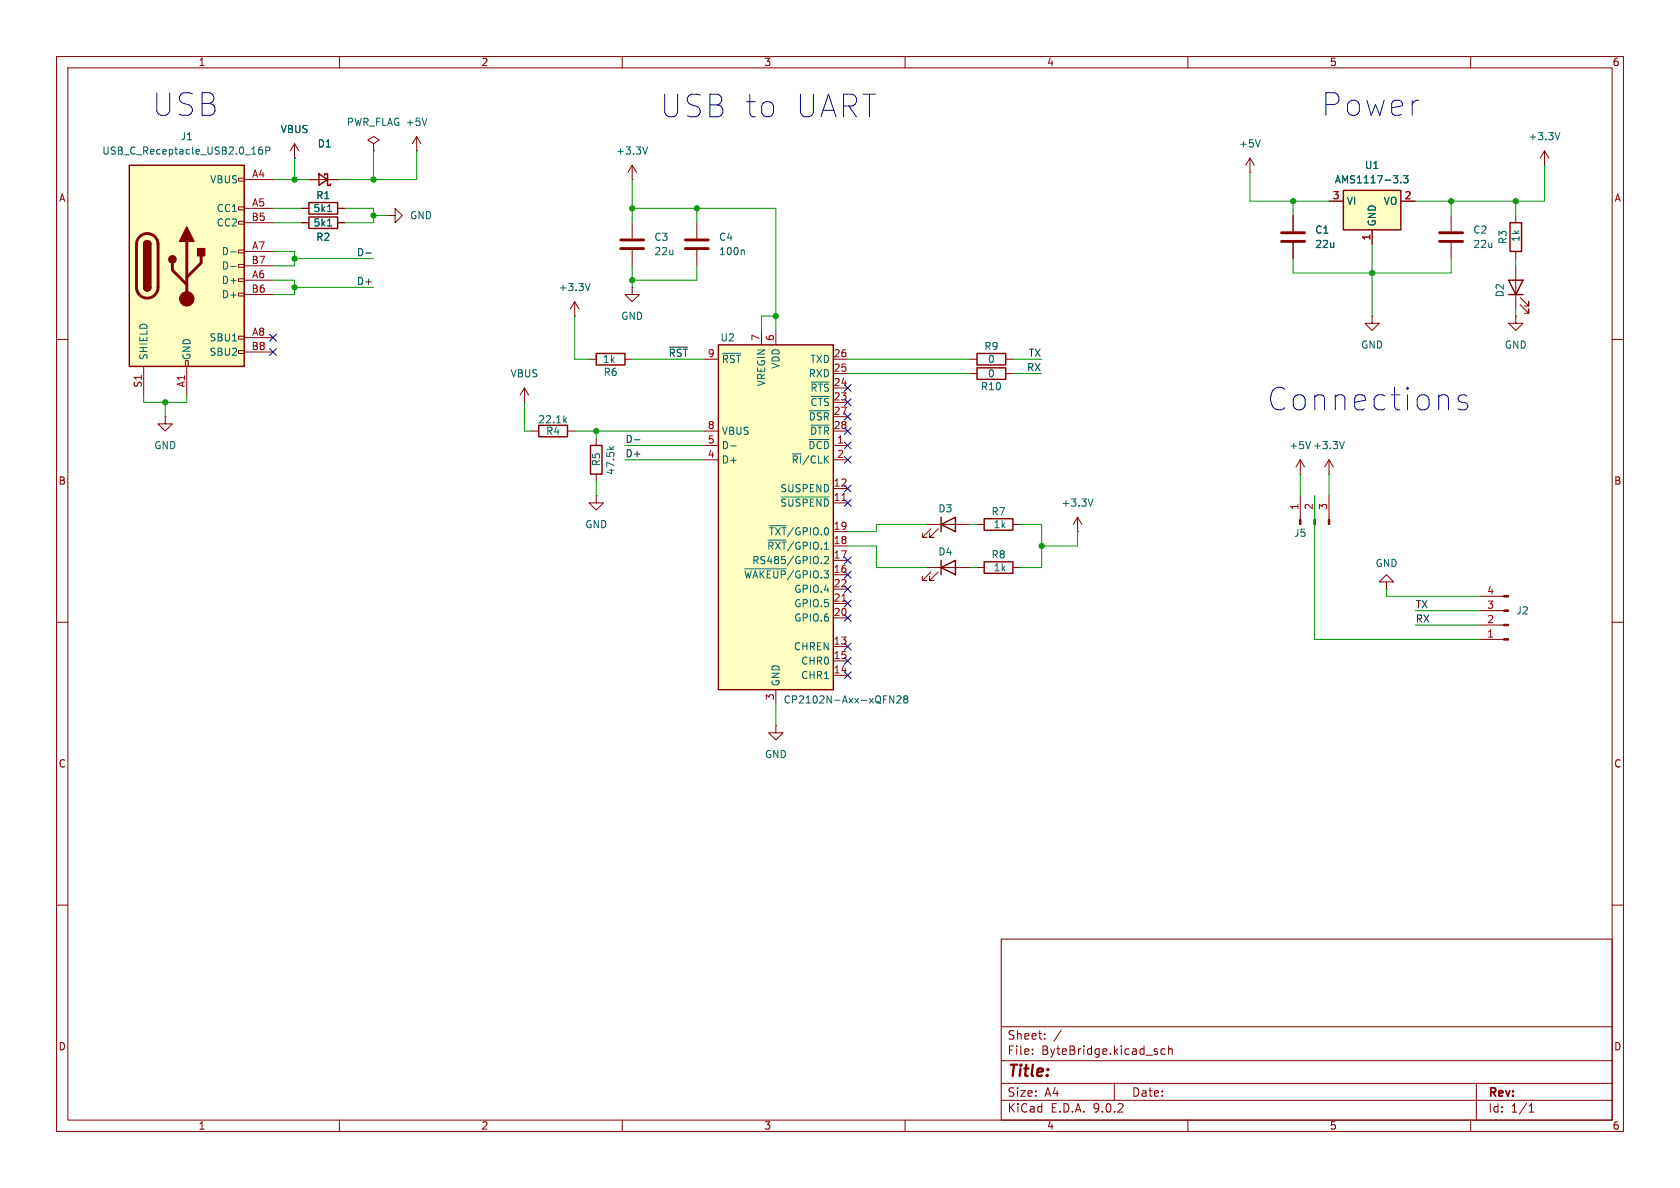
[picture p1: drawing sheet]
<svg xmlns="http://www.w3.org/2000/svg" width="297mm" height="210mm" viewBox="0 0 297 210" stroke-linecap="round" stroke-linejoin="round" font-family="sans-serif">
<g fill="none" stroke="#840000" stroke-width=".18">
<path d="M10 10h277v190h-277zM12 12h273v186h-273zM60 10v2M110 10v2M160 10v2M210 10v2M260 10v2M52.1 27.9h.1M52.1 25.4l-.8 1.3M52.1 25.4l.7 1.3M52.1 25.4v2.5M53.3 39.4h1.3"/>
<path d="M53.3 36.8h1.3M54.6 31.8h5.1M59.7 39.4h1.3M59.7 36.8h1.3M66 25.4l1.1-.6-1.1-.7-1 .7 1 .6v1.3M66 26.7h.1M68.6 38.1h1.2v-1.3l1.3 1.3-1.3 1.3v-1.3M68.6 38.1h.1M73.7 26.7h.1M73.7 24.1l-.8 1.3M73.7 24.1l.7 1.3M73.7 24.1v2.6"/>
<path d="M111.8 31.8h.1M111.8 29.2l-.8 1.3M111.8 29.2l.7 1.3M111.8 29.2v2.6M111.8 39.4v2.8M123.2 39.4v2.8M256.5 38.1v2.8M268 38.1v1.3M101.6 55.9h.1M101.6 53.3l-.8 1.3M101.6 53.3l.8 1.3M101.6 53.3v2.6"/>
<path d="M111.8 50.8v1.3h1.2l-1.2 1.2-1.3-1.2h1.3M111.8 50.8h.1M111.8 44.2v2.8M123.2 44.2v2.8M242.6 55.9v1.3h1.2l-1.2 1.2-1.3-1.2h1.3M242.6 55.9h.1M256.5 42.9v2.8M268 55.9v1.3h1.2l-1.2 1.2-1.3-1.2h1.3M268 55.9h.1M268 44.5v1.2M268 47v7.6M268.7 53.8l1.6 1.6v-.8v.8h-.8"/>
<path d="M268.7 52.6l1.6 1.5v-.8v.8h-.8M10 60h2M29.2 73.7v1.2h1.3l-1.3 1.3-1.3-1.3h1.3M29.2 73.7h.1M92.7 71.1h.1M92.7 68.6l-.8 1.3M92.7 68.6l.8 1.3M92.7 68.6v2.5M94 76.2h1.2M100.3 76.2h1.3M104.1 63.5h1.3M105.4 77.5v1.2"/>
<path d="M110.5 63.5h1.3M171.4 63.5h1.3M171.4 66h1.3M177.8 63.5h1.3M177.8 66h1.3M285 60h2M105.4 87.6v1.3h1.3l-1.3 1.3-1.3-1.3h1.3M105.4 87.6h.1M105.4 83.8v1.3M163.8 92.7h7.6M164.6 93.5l-1.5 1.5h.7h-.7v-.8M165.9 93.5l-1.6 1.5h.8h-.8v-.8"/>
<path d="M172.7 92.7h1.3M179.1 92.7h1.2M190.5 94h.1M190.5 91.4l-.8 1.3M190.5 91.4l.8 1.3M190.5 91.4v2.6M229.9 83.8h.1M229.9 81.3v2.5M229.9 87.6v4.2M229.9 81.3l-.8 1.3M229.9 81.3l.7 1.3M232.4 87.6v4.2"/>
<path d="M234.9 83.8h.1M234.9 81.3v2.5M234.9 87.6v4.2M234.9 81.3l-.7 1.3M234.9 81.3l.8 1.3M10 110h2M163.8 100.3h7.6M164.6 101.1l-1.5 1.5h.7h-.7v-.7M165.9 101.1l-1.6 1.5h.8h-.8v-.7M172.7 100.3h1.3M179.1 100.3h1.2M245.1 102.9h1.3l-1.3-1.3-1.3 1.3h1.3v1.2"/>
<path d="M245.1 104.1h.1M285 110h2M10 160h2M177 166h108v32h-108zM285 160h2M60 198v2M110 198v2M160 198v2M177 194.5h108M177 191.5h108M177 187.5h108M177 181.5h108"/>
<path d="M182.5 186.3v.1M182.5 185.5v.1M184.7 183.6v.1M184.7 182.8v.1M187.6 182.1l-1.3 2M197 191.5v3M206 185.5l-.5-.1-.3 .3v.4l.2 .2h.6M206.6 185.5l.2-.1 .4 .1v.9M206.6 184.9v1.5M210 198v2M260 198v2M261 191.5v6.5"/>
<path d="M270.3 196.6h.9M270.3 195.5l.4-.4v1.5"/>
</g>
<g fill="none" stroke="#840000" stroke-width=".25">
<path d="M54.6 38.4h5.1v2h-5.1zM54.6 35.8h5.1v2h-5.1zM56.4 30.7l1.5 1.1-1.5 1zM57.4 31v-.3h.5v2.1h.5v-.3M267 39.4h2v5.1h-2zM266.7 49.5h2.5l-1.2 2.6zM266.7 52.1h2.5M95.2 75.2h5.1v2h-5.1zM104.4 78.7h2v5.1h-2zM105.4 62.5h5.1v2h-5.1zM172.7 62.5h5.1v2h-5.1zM172.7 65h5.1v2.1h-5.1z"/>
<path d="M166.4 92.7l2.5-1.3v2.6zM166.4 91.4v2.6M166.4 99.1v2.5M174 91.7h5.1v2h-5.1zM174 99.3h5.1v2h-5.1zM166.4 100.3l2.5-1.2v2.5z"/>
</g>
<path d="M57.9 37.4h.7M57.9 39.9h.7M75.5 20.9l-.4 1.3M114.5 26l-.4 1.2M104.3 50.1l-.4 1.3M131.4 44.2l.2 .2v.6M99.8 74.3l.4 .4M100.2 73.9l-.5 .5M107.7 78.9l.5 .5M108.5 78.9l-.5 .4M237.7 78l-.5 1.3M193.2 88.2l-.4 1.3" fill="none" stroke="#006464" stroke-width=".18"/>
<path d="M109.7 42.4h4.1M109.7 43.9h4.1M121.2 42.4h4M121.2 43.9h4M254.5 41.1h4.1M254.5 42.7h4.1" fill="none" stroke="#840000" stroke-width=".51"/>
<g fill="#840000" stroke="#840000" stroke-width=".18">
<path d="M229.7 91.8h.3v.9h-.3z"/>
<path d="M232.3 91.8h.2v.9h-.2z"/>
<path d="M234.8 91.8h.3v.9h-.3z"/>
</g>
<path d="M22.9 29.2h20.3v35.6h-20.3z" fill="#ffffc2"/>
<g fill="none" stroke="#840000" stroke-width=".18">
<path d="M42.2 31.5h1v.5h-1zM42.2 36.6h1v.5h-1zM42.2 39.1h1v.5h-1zM43.2 31.8h5.1M43.2 36.8h5.1M43.2 39.4h5.1M42.2 44.2h1v.5h-1zM42.2 46.7h1v.5h-1zM42.2 49.3h1v.5h-1zM42.2 51.8h1v.5h-1zM42.2 59.4h1v.5h-1zM43.2 44.5h5.1"/>
<path d="M43.2 47h5.1M43.2 49.5h5.1M43.2 52.1h5.1M43.2 59.7h5.1M25.4 64.8v5.1M32.8 63.8h.5v1h-.5zM33 64.8v5.1M42.2 62h1v.5h-1zM43.2 62.2h5.1M261.6 113h4.2M261.6 110.5h4.2M261.6 108h4.2"/>
<path d="M261.6 105.4h4.2M137.2 128.3v1.2h1.2l-1.2 1.3-1.3-1.3h1.3M137.2 128.3h.1"/>
</g>
<path d="M22.9 29.2h20.3v35.6h-20.3zM25.4 43.2a.64 .64 0 0 1 .6-.7 .64 .64 0 0 1 .7 .7M25.4 50.8a.64 .64 0 0 0 .6 .6 .64 .64 0 0 0 .7-.6" fill="none" stroke="#840000" stroke-width=".25"/>
<path d="M24.7 41.8a1.9 1.9 0 0 1 2.1-.4 1.9 1.9 0 0 1 1.1 1.8v7.6a1.91 1.91 0 0 1-1.9 1.9 1.91 1.91 0 0 1-1.9-1.9v-7.8l.2-.6zM30.5 46.5v1.3l2.5 2.5M33 42.7v10.1M35.6 45.2v1.3l-2.6 2.5" fill="none" stroke="#840000" stroke-width=".51"/>
<g fill="#840000" stroke="#840000" stroke-width=".25">
<path d="M25.4 43.2h1.3v7.6h-1.3z"/>
<path d="M25.6 42.7a.64 .64 0 0 1 .7-.1 .64 .64 0 0 1 .4 .6h-1.3z"/>
<path d="M25.4 50.8h1.3a.64 .64 0 0 1-.7 .6 .64 .64 0 0 1-.6-.6z"/>
<path d="M33 40.1l1.3 2.6h-2.6z"/>
<path d="M34.9 43.9h1.3v1.3h-1.3z"/>
<circle cx="30.5" cy="45.8" r=".63"/>
</g>
<g fill="#840000" stroke="#840000" stroke-width=".18">
<path d="M265.8 112.9h.9v.3h-.9z"/>
<path d="M265.8 110.4h.9v.2h-.9z"/>
<path d="M265.8 107.8h.9v.3h-.9z"/>
<path d="M265.8 105.3h.9v.2h-.9z"/>
<circle cx="33" cy="52.8" r="1.27"/>
</g>
<path d="M46.3 26h-.3a.86 .86 0 0 0 0 1.2l.4-.1v-.4l-.2-.2h-.4l-.1 .2M47 26.6h.6l.1-.2v-.3l-.7-.1v1.2M40.8 44.5h1M40.8 47.1h1" fill="none" stroke="#006464" stroke-width=".18"/>
<path d="M127 61h20.3v60.9h-20.3z" fill="#ffffc2"/>
<path d="M127 61h20.3v60.9h-20.3z" fill="none" stroke="#840000" stroke-width=".25"/>
<g fill="none" stroke="#840000" stroke-width=".18">
<path d="M273 29.2h.1M273 26.7l-.7 1.2M273 26.7l.8 1.2M273 26.7v2.5M134.6 58.4v2.6M137.2 58.4v2.6M124.5 63.5h2.5M124.5 76.2h2.5M124.5 78.7h2.5M147.3 63.5h2.6M147.3 76.2h2.6M147.3 78.7h2.6"/>
<path d="M147.3 66h2.6M147.3 68.6h2.6M147.3 71.1h2.6M147.3 73.7h2.6M124.5 81.3h2.5M147.3 81.3h2.6M147.3 86.4h2.6M147.3 88.9h2.6M147.3 94h2.6M147.3 96.5h2.6M147.3 99.1h2.6M147.3 101.6h2.6"/>
<path d="M147.3 104.1h2.6M147.3 106.7h2.6M147.3 109.2h2.6M147.3 114.3h2.6M147.3 116.8h2.6M147.3 119.4h2.6M137.2 121.9v2.6"/>
</g>
<g fill="none" stroke="#006464" stroke-width=".18">
<path d="M275.8 23.4l-.5 1.3M127.7 62.5h3.2M129.2 78.8h.9M143 77.7h3.6M143.1 72.6h3.5M143.3 75.2h3.3M143.4 67.5h3.2M143.4 70.1h3.2M135.8 95.5h3.2M136.1 92.9h2.9M138.1 87.9h8.5M145.2 99.5v.1"/>
<path d="M145.7 98.5l.5-.1 .3 .3-.8 .9h.8M131.7 100.6h7.3M157.3 123l.7 1.3v-1.3M158.6 123.1l.4-.1 .3 .4-.8 .9h.8M160 123.6l-.2-.3 .2-.3h.3l.2 .2-.2 .4M160 123.6l-.2 .2v.4l.2 .1 .4-.1 .1-.2v-.2l-.2-.2M160 123.6h.3"/>
</g>
<path d="M148.8 88.5h.8M148.8 106.3h.8" fill="none" stroke="#a90000" stroke-width=".18"/>
<path d="M237.5 33.7h10.1v6.9h-10.1z" fill="#ffffc2"/>
<path d="M237.5 33.7h10.1v6.9h-10.1z" fill="none" stroke="#840000" stroke-width=".25"/>
<g fill="none" stroke="#840000" stroke-width=".18">
<path d="M52.1 27.9h.1M53.3 39.4h1.3M53.3 36.8h1.3M54.6 31.8h1.8M57.9 31.8h1.8M59.7 39.4h1.3M59.7 36.8h1.3M221 30.5h.1M221 27.9l-.8 1.3M221 27.9l.7 1.3M221 27.9v2.6M228.6 38.1v2.8"/>
<path d="M234.9 35.6h2.6M247.6 35.6h2.6M228.6 42.9v2.8M242.6 40.6v2.6"/>
</g>
<path d="M57.9 37.4h.7M57.9 39.9h.7M222.8 24.7l-.4 1.3M247.6 32.2v.1M248.1 31.1h.8l-.4 .4 .4 .2v.5l-.2 .1-.6-.1" fill="none" stroke="#006464" stroke-width=".18"/>
<path d="M226.6 41.1h4M226.6 42.7h4" fill="none" stroke="#840000" stroke-width=".51"/>
<path d="M64.7 44.7h.9M112.2 77.7h.9M118.3 61.4h3.2" fill="none" stroke="#0f0f0f" stroke-width=".18"/>
<g fill="none" stroke="#009600" stroke-width=".18">
<path d="M48.3 31.8h6.3M48.3 36.8h5M48.3 39.4h5M52.1 27.9v3.9M61 36.8h5v2.6h-5M66 26.7v5.1M66 38.1h2.6M73.7 26.7v5.1h-14M111.8 36.8h25.4v21.6M111.8 31.8v7.6M123.2 36.8v2.6M221 30.5v5.1h13.9"/>
<path d="M228.6 35.6v2.5M256.5 35.6v2.5M268 35.6v2.5M273 29.2v6.4h-22.8M48.3 49.5h3.8v2.6h-3.8M48.3 44.5h3.8v2.5h-3.8M52.1 50.8h13.9M52.1 45.7h13.9M101.6 55.9v7.6h2.5M111.8 47v3.8M123.2 47v2.5h-11.4M137.2 55.9h-2.6v2.5"/>
<path d="M228.6 45.7v2.6h27.9v-2.6M242.6 43.2v12.7M268 45.7v1.3M268 54.6v1.3M25.4 69.9v1.2h7.6v-1.2M29.2 71.1v2.6M92.7 71.1v5.1h1.3M101.6 76.2h22.9M105.4 76.2v1.3M110.5 78.7h14M111.8 63.5h12.7M149.9 66h21.5"/>
<path d="M149.9 63.5h21.5M179.1 66h5M179.1 63.5h5M105.4 85.1v2.5M110.5 81.3h14M149.9 96.5h5v3.8h8.9M163.8 92.7h-8.9v1.3h-5M171.4 92.7h1.3M180.3 92.7h3.8v7.6h-3.8M190.5 94v2.5h-6.4M229.9 83.8v3.8M232.4 87.6v25.4h29.2"/>
<path d="M234.9 83.8v3.8M171.4 100.3h1.3M245.1 104.1v1.3h16.5M250.2 110.5h11.4M250.2 108h11.4M137.2 124.5v3.8"/>
</g>
<g fill="none" stroke="#000084" stroke-width=".18">
<path d="M47.7 59.1l1.2 1.2M48.9 59.1l-1.2 1.2M47.7 61.6l1.2 1.2M48.9 61.6l-1.2 1.2M149.3 68l1.2 1.2M149.3 75.6l1.2 1.2M149.3 78.1l1.2 1.2M149.3 70.5l1.2 1.2M149.3 73.1l1.2 1.2M150.5 68l-1.2 1.2M150.5 75.6l-1.2 1.2M150.5 78.1l-1.2 1.2"/>
<path d="M150.5 70.5l-1.2 1.2M150.5 73.1l-1.2 1.2M149.3 85.8l1.2 1.2M149.3 88.3l1.2 1.2M149.3 80.7l1.2 1.2M149.3 98.5l1.2 1.2M150.5 85.8l-1.2 1.2M150.5 88.3l-1.2 1.2M150.5 80.7l-1.2 1.2M150.5 98.5l-1.2 1.2M149.3 106.1l1.2 1.2M149.3 108.6l1.2 1.2"/>
<path d="M149.3 116.2l1.2 1.2M149.3 113.7l1.2 1.2M149.3 118.8l1.2 1.2M149.3 103.5l1.2 1.2M149.3 101l1.2 1.2M150.5 106.1l-1.2 1.2M150.5 108.6l-1.2 1.2M150.5 116.2l-1.2 1.2M150.5 113.7l-1.2 1.2M150.5 118.8l-1.2 1.2M150.5 103.5l-1.2 1.2M150.5 101l-1.2 1.2"/>
</g>
<path d="M259.3 70l-.4-.2h-.6l-.3 .2-.2 .4 .2 .5 1.3 .4 .2 .4-.2 .6-.4 .2h-.7l-.4-.2" fill="none" stroke="#0000c2" stroke-width=".18"/>
<g fill="#009600" stroke="#009600" stroke-width=".18">
<circle cx="66" cy="31.8" r=".46"/>
<circle cx="66" cy="38.1" r=".46"/>
<circle cx="52.1" cy="31.8" r=".46"/>
<circle cx="52.1" cy="50.8" r=".46"/>
<circle cx="52.1" cy="45.7" r=".46"/>
<circle cx="29.2" cy="71.1" r=".46"/>
<circle cx="256.5" cy="35.6" r=".46"/>
<circle cx="268" cy="35.6" r=".46"/>
<circle cx="228.6" cy="35.6" r=".46"/>
<circle cx="111.8" cy="49.5" r=".46"/>
<circle cx="105.4" cy="76.2" r=".46"/>
<circle cx="137.2" cy="55.9" r=".46"/>
<circle cx="111.8" cy="36.8" r=".46"/>
<circle cx="123.2" cy="36.8" r=".46"/>
<circle cx="242.6" cy="48.3" r=".46"/>
<circle cx="184.1" cy="96.5" r=".46"/>
</g>
<g font-size="5.6" fill="#0000c2">
<text x="26.9" y="20.8">USB</text>
<text x="116.7" y="21">USB to</text>
<text x="140" y="21">UART</text>
<text x="233.6" y="20.8">Power</text>
<text x="224" y="72.8">Connections</text>
</g>
<text font-size="2.8" fill="#840000" x="178" y="190.9">Title:</text>
<g font-size="2.1" fill="#840000">
<text x="178" y="184">Sheet:</text>
<text x="178" y="186.7">File:</text>
<text x="184.1" y="186.7">ByteBridge.kicad_sch</text>
<text x="178" y="196.9">KiCad</text>
<text x="178" y="194.1">Size:</text>
<text x="184.7" y="194.1">A4</text>
<text x="185.7" y="196.9">E.D.A.</text>
<text x="193.3" y="196.9">9.0.2</text>
<text x="200" y="194.1">Date:</text>
<text x="263" y="194.3">Rev:</text>
<text x="263" y="196.9">Id:</text>
<text x="267.1" y="196.9">1/1</text>
</g>
<g font-size="1.8" fill="#840000">
<text x="35" y="11.9">1</text>
<text x="85" y="11.9">2</text>
<text x="135" y="11.9">3</text>
<text x="185" y="11.9">4</text>
<text x="235" y="11.9">5</text>
<text x="285" y="11.9">6</text>
<text x="10.3" y="35.9">A</text>
<text x="285.3" y="35.9">A</text>
<text x="10.3" y="85.9">B</text>
<text x="285.3" y="85.9">B</text>
<text x="10.3" y="135.9">C</text>
<text x="285.3" y="135.9">C</text>
<text x="10.3" y="185.9">D</text>
<text x="285.3" y="185.9">D</text>
<text x="35" y="199.9">1</text>
<text x="85" y="199.9">2</text>
<text x="135" y="199.9">3</text>
<text x="185" y="199.9">4</text>
<text x="235" y="199.9">5</text>
<text x="285" y="199.9">6</text>
</g>
<g font-size="1.8" fill="#006464">
<text x="49.5" y="23.7">VBUS</text>
<text x="61.2" y="22.5">PWR_FLAG +5V</text>
<text x="18" y="27.5">USB_C_Receptacle_USB2.0_16P</text>
<text x="31.8" y="25">J1</text>
<text x="56.1" y="26.3">D1</text>
<text x="108.8" y="27.5">+3.3V</text>
<text x="218.9" y="26.3">+5V</text>
<text x="270.1" y="25">+3.3V</text>
<text x="37.1" y="32.6">VBUS</text>
<text x="55.8" y="35.4">R1</text>
<text x="235.9" y="32.6">AMS1117-3.3</text>
<text x="241.2" y="30.1">U1</text>
<text x="38.2" y="37.7">CC1</text>
<text x="38.2" y="40.2">CC2</text>
<text x="55.3" y="37.7">5k1</text>
<text x="55.3" y="40.2">5k1</text>
<text x="72.4" y="39">GND</text>
<text x="232.4" y="41.5">C1</text>
<text x="238" y="36.4">VI</text>
<text x="243.4" y="40.1" transform="rotate(-90 243.4 40.1)">GND</text>
<text x="244.5" y="36.4">VO</text>
<text x="260.4" y="41.5">C2</text>
<text x="39.1" y="45.3">D-</text>
<text x="39.1" y="47.9">D-</text>
<text x="55.8" y="42.8">R2</text>
<text x="115.6" y="42.8">C3</text>
<text x="115.6" y="45.3">22u</text>
<text x="127" y="42.8">C4</text>
<text x="127" y="45.3">100n</text>
<text x="232.4" y="44">22u</text>
<text x="260.4" y="44">22u</text>
<text x="266.5" y="43.3" transform="rotate(-90 266.5 43.3)">R3</text>
<text x="268.8" y="42.9" transform="rotate(-90 268.8 42.9)">1k</text>
<text x="39.1" y="50.4">D+</text>
<text x="39.1" y="52.9">D+</text>
<text x="98.7" y="51.7">+3.3V</text>
<text x="266" y="52.6" transform="rotate(-90 266 52.6)">D2</text>
<text x="109.7" y="56.7">GND</text>
<text x="26.3" y="63.8" transform="rotate(-90 26.3 63.8)">SHIELD</text>
<text x="33.9" y="63.8" transform="rotate(-90 33.9 63.8)">GND</text>
<text x="36.9" y="60.6">SBU1</text>
<text x="36.9" y="63.1">SBU2</text>
<text x="106.5" y="64.4">1k</text>
<text x="127.3" y="60.6">U2</text>
<text x="127.5" y="64.4">~{RST}</text>
<text x="138" y="65.3" transform="rotate(-90 138 65.3)">VDD</text>
<text x="143.2" y="64.4">TXD</text>
<text x="173.9" y="62.1">R9</text>
<text x="174.6" y="64.4">0</text>
<text x="240.5" y="61.8">GND</text>
<text x="265.9" y="61.8">GND</text>
<text x="90.2" y="66.9">VBUS</text>
<text x="106.6" y="66.6">R6</text>
<text x="135.5" y="68.4" transform="rotate(-90 135.5 68.4)">VREGIN</text>
<text x="142.9" y="66.9">RXD</text>
<text x="143.2" y="69.4">~{RTS}</text>
<text x="143.2" y="72">~{CTS}</text>
<text x="173.3" y="69.2">R10</text>
<text x="174.6" y="66.9">0</text>
<text x="95.1" y="75">22.1k</text>
<text x="96.4" y="77.1">R4</text>
<text x="127.5" y="77.1">VBUS</text>
<text x="142.9" y="74.5">~{DSR}</text>
<text x="143.1" y="77.1">~{DTR}</text>
<text x="27.2" y="79.6">GND</text>
<text x="106.3" y="82.5" transform="rotate(-90 106.3 82.5)">R5</text>
<text x="127.5" y="79.6">D-</text>
<text x="127.5" y="82.1">D+</text>
<text x="139.8" y="82.1">~{RI}/CLK</text>
<text x="142.8" y="79.6">~{DCD}</text>
<text x="227.8" y="79.6">+5V +3.3V</text>
<text x="108.8" y="84.1" transform="rotate(-90 108.8 84.1)">47.5k</text>
<text x="137.8" y="87.2">SUSPEND</text>
<text x="137.8" y="89.8">~{SUSPEND}</text>
<text x="187.6" y="89.8">+3.3V</text>
<text x="103.4" y="93.6">GND</text>
<text x="135.8" y="94.8">~{TXT}/GPIO.0</text>
<text x="165.8" y="90.8">D3</text>
<text x="175.2" y="91.3">R7</text>
<text x="175.6" y="93.6">1k</text>
<text x="228.7" y="95.1">J5</text>
<text x="132.9" y="99.9">RS485/GPIO.2</text>
<text x="135.5" y="97.4">~{RXT}/GPIO.1</text>
<text x="165.8" y="98.4">D4</text>
<text x="175.2" y="98.9">R8</text>
<text x="175.6" y="101.2">1k</text>
<text x="243.1" y="100.4">GND</text>
<text x="131.4" y="102.5">~{WAKEUP}/GPIO.3</text>
<text x="140.3" y="105">GPIO.4</text>
<text x="140.3" y="107.5">GPIO.5</text>
<text x="140.3" y="110.1">GPIO.6</text>
<text x="268" y="108.8">J2</text>
<text x="140.3" y="115.2">CHREN</text>
<text x="141.5" y="117.7">CHR0</text>
<text x="138" y="121.4" transform="rotate(-90 138 121.4)">GND</text>
<text x="138.4" y="124.6">CP2102N-Axx-xQFN28</text>
<text x="141.5" y="120.2">CHR1</text>
<text x="135.1" y="134.2">GND</text>
</g>
<g font-size="1.8" fill="#a90000">
<text x="44.5" y="31.5">A4</text>
<text x="235.5" y="35.3">3</text>
<text x="248.2" y="35.3">2</text>
<text x="44.4" y="39.1">B5</text>
<text x="44.5" y="36.6">A5</text>
<text x="44.4" y="46.7">B7</text>
<text x="44.5" y="44.2">A7</text>
<text x="242.3" y="42.6" transform="rotate(-90 242.3 42.6)">1</text>
<text x="44.4" y="51.8">B6</text>
<text x="44.5" y="49.3">A6</text>
<text x="44.5" y="59.4">A8</text>
<text x="44.4" y="62">B8</text>
<text x="134.4" y="60.4" transform="rotate(-90 134.4 60.4)">7</text>
<text x="136.9" y="60.4" transform="rotate(-90 136.9 60.4)">6</text>
<text x="147.3" y="63.2">26</text>
<text x="147.3" y="65.8">25</text>
<text x="25.1" y="68.6" transform="rotate(-90 25.1 68.6)">S1</text>
<text x="32.8" y="68.6" transform="rotate(-90 32.8 68.6)">A1</text>
<text x="147.3" y="68.3">24</text>
<text x="147.3" y="70.9">23</text>
<text x="125" y="75.9">8</text>
<text x="147.3" y="73.4">27</text>
<text x="147.3" y="75.9">28</text>
<text x="125" y="78.5">5</text>
<text x="125" y="81">4</text>
<text x="147.9" y="78.5">1</text>
<text x="147.9" y="81">2</text>
<text x="147.3" y="86.1">12</text>
<text x="147.3" y="88.6">11</text>
<text x="147.3" y="93.7">19</text>
<text x="229.6" y="90.2" transform="rotate(-90 229.6 90.2)">1</text>
<text x="232.2" y="90.2" transform="rotate(-90 232.2 90.2)">2</text>
<text x="234.7" y="90.2" transform="rotate(-90 234.7 90.2)">3</text>
<text x="147.3" y="96.3">18</text>
<text x="147.3" y="98.8">17</text>
<text x="147.3" y="101.3">16</text>
<text x="147.3" y="103.9">22</text>
<text x="147.3" y="106.4">21</text>
<text x="262.8" y="107.7">3</text>
<text x="262.8" y="105.2">4</text>
<text x="147.3" y="109">20</text>
<text x="262.8" y="112.8">1</text>
<text x="262.8" y="110.2">2</text>
<text x="147.3" y="114">13</text>
<text x="147.3" y="116.6">15</text>
<text x="147.3" y="119.1">14</text>
<text x="136.9" y="123.9" transform="rotate(-90 136.9 123.9)">3</text>
</g>
<g font-size="1.8" fill="#0f0f0f">
<text x="63" y="45.4">D-</text>
<text x="63" y="50.5">D+</text>
<text x="118.1" y="63.2">~{RST} 9</text>
<text x="181.5" y="65.7">RX</text>
<text x="181.8" y="63.2">TX</text>
<text x="110.5" y="78.4">D-</text>
<text x="110.5" y="80.9">D+</text>
<text x="250.2" y="107.6">TX</text>
<text x="250.2" y="110.1">RX</text>
</g>
</svg>
